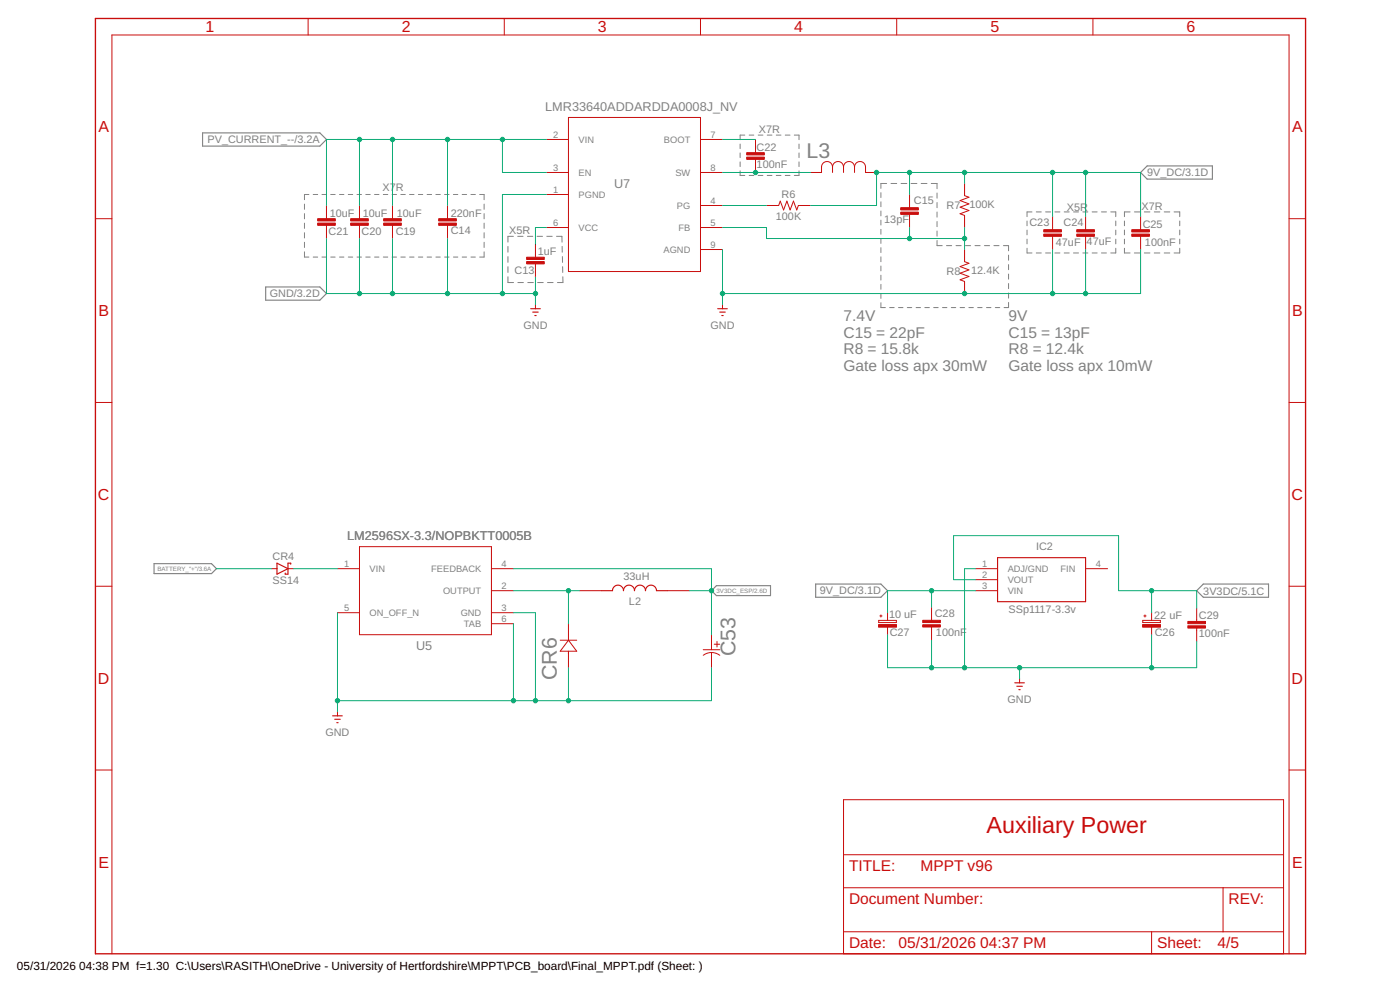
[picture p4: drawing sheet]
<svg xmlns="http://www.w3.org/2000/svg" width="420mm" height="297mm" viewBox="0 0 420 297" stroke-linecap="round" stroke-linejoin="round" font-family="sans-serif">
<g fill="none" stroke="#808080" stroke-width=".3">
<path d="M92.7 58.4h-1.3v1.5M94 58.4h1.3M96.6 58.4h1.4M99.3 58.4h1.3M101.9 58.4h1.3M104.5 58.4h1.4M107.1 58.4h1.4M109.8 58.4h1.3M112.4 58.4h1.3M115 58.4h1.4M117.7 58.4h1.3M120.3 58.4h1.3"/>
<path d="M122.9 58.4h1.3M125.6 58.4h1.3M128.2 58.4h1.3M130.8 58.4h1.3M133.4 58.4h1.4M136.1 58.4h1.3M138.7 58.4h1.3M141.3 58.4h1.4M144 58.4h1.3v1.5M222.1 51.3v1.3h1.4M222.1 43.2v1.4M222.1 45.9v1.4"/>
<path d="M222.1 48.6v1.4M223.5 40.5h-1.4v1.4M224.8 40.5h1.4M224.8 52.6h1.4M227.5 40.5h1.5M227.5 52.6h1.5M230.3 40.5h1.4M230.3 52.6h1.4M233 40.5h1.4M233 52.6h1.4M235.7 40.5h1.4M235.7 52.6h1.4"/>
<path d="M238.4 40.5h1.4v1.4M239.8 43.2v1.4M239.8 45.9v1.4M239.8 48.6v1.4M239.8 51.3v1.3h-1.4M264.4 57.8v1.5M266.1 55.1h-1.7v1.4M267.4 55.1h1.7M270.4 55.1h1.7M273.4 55.1h1.8M276.5 55.1h1.7M279.5 55.1h1.7v1.5"/>
<path d="M281.2 57.9v1.6M91.4 75.6v1.5h1.3M91.4 61.2v1.6M91.4 64.1v1.6M91.4 67v1.5M91.4 69.8v1.6M91.4 72.7v1.6M94 77.1h1.3M96.6 77.1h1.4M99.3 77.1h1.3M101.9 77.1h1.3M104.5 77.1h1.4"/>
<path d="M107.1 77.1h1.4M109.8 77.1h1.3M112.4 77.1h1.3M115 77.1h1.4M117.7 77.1h1.3M120.3 77.1h1.3M122.9 77.1h1.3M125.6 77.1h1.3M128.2 77.1h1.3M130.8 77.1h1.3M133.4 77.1h1.4M136.1 77.1h1.3"/>
<path d="M138.7 77.1h1.3M141.3 77.1h1.4M145.3 61.2v1.6M145.3 64.1v1.6M145.3 67v1.5M145.3 69.8v1.6M145.3 72.7v1.6M145.3 75.6v1.5h-1.3M152.4 73.9v1.8M152.4 77v1.7M154.1 70.9h-1.7v1.7M155.4 70.9h1.6"/>
<path d="M158.3 70.9h1.6M161.2 70.9h1.6M164.1 70.9h1.6M167 70.9h1.6l.1 1.7M168.7 73.9v1.8M168.8 77v1.7M264.4 60.6v1.4M264.4 63.3v1.5M264.4 66.1v1.4M264.4 68.8v1.5M264.4 71.6v1.4M264.4 74.3v1.5"/>
<path d="M264.4 77.1v1.4M264.4 79.8v1.5M281.2 60.8v1.5M281.2 63.6v1.6M281.2 66.5v1.5M281.2 69.3v1.6M281.2 72.2v1.5h1.6M284.1 73.7h1.5M286.9 73.7h1.6M289.8 73.7h1.5M292.6 73.7h1.6M295.4 73.7h1.6"/>
<path d="M298.3 73.7h1.5M301.1 73.7h1.6v1.5M302.7 76.5v1.6M302.7 79.4v1.5M308.2 74.5v1.4h1.5M308.2 66.3v1.4M308.2 69v1.5M308.2 71.8v1.4M309.7 63.6h-1.5v1.4M311 63.6h1.5M311 75.9h1.5M313.8 63.6h1.5"/>
<path d="M313.8 75.9h1.5M316.6 63.6h1.5M316.6 75.9h1.5M319.4 63.6h1.5M319.4 75.9h1.5M322.2 63.6h1.5M322.2 75.9h1.5M325 63.6h1.5M325 75.9h1.5M327.8 63.6h1.5M327.8 75.9h1.5M330.6 63.6h1.5"/>
<path d="M330.6 75.9h1.5M333.4 63.6h1.5v1.4M334.9 66.3v1.4M334.9 69v1.5M334.9 71.8v1.4M334.9 74.5v1.4h-1.5M337.5 74.5v1.4h1.7M337.5 66.3v1.4M337.5 69v1.5M337.5 71.8v1.4M339.2 63.6h-1.7v1.4M340.4 63.6h1.7"/>
<path d="M340.4 75.9h1.7M343.4 63.6h1.7M343.4 75.9h1.7M346.4 63.6h1.7M346.4 75.9h1.7M349.4 63.6h1.7M349.4 75.9h1.7M352.4 63.6h1.7v1.4M354.1 74.5v1.4h-1.7M354.1 66.3v1.4M354.1 69v1.5M354.1 71.8v1.4"/>
<path d="M152.4 83v1.8h1.7M152.4 80v1.7M155.4 84.8h1.7M158.4 84.8h1.7M161.4 84.8h1.6M164.3 84.8h1.7M168.8 80l.1 1.7M168.9 83l.1 1.8h-1.7M264.4 90.8v1.5h1.3M264.4 82.6v1.4M264.4 85.3v1.5M264.4 88.1v1.4"/>
<path d="M267 92.3h1.4M269.6 92.3h1.4M272.3 92.3h1.3M274.9 92.3h1.4M277.6 92.3h1.3M280.2 92.3h1.4M282.9 92.3h1.3M285.5 92.3h1.3M288.1 92.3h1.4M290.8 92.3h1.3M293.4 92.3h1.3M296.1 92.3h1.3"/>
<path d="M298.7 92.3h1.3M302.7 82.2v1.6M302.7 85.1v1.5M302.7 87.9v1.6M302.7 90.7v1.6h-1.4"/>
</g>
<path d="M60.8 39.9h35.2l2 1.9-2 2h-35.2zM342.3 51.8l2-2h19.6v3.9h-19.6zM79.7 86.1h16.3l2 2-2 2h-16.3zM46.2 169.1h17.3l1.5 1.5-1.5 1.5h-17.3zM215 175.7h16.2v3h-16.2l-1.5-1.5zM244.8 175.2h19.6l2 2-2 2h-19.6zM359.1 177.2l2-2h19.6v4h-19.6z" fill="none" stroke="#808080" stroke-width=".34"/>
<path d="M28.6 5.5h363.2v280.7h-363.2z" fill="none" stroke="#c90d0c" stroke-width=".4"/>
<g fill="none" stroke="#c90d0c" stroke-width=".3">
<path d="M92.5 5.5v5M151.3 5.5v5M210.2 5.5v5M269.1 5.5v5M328 5.5v5M170.6 35.2h39.6v46.3h-39.6zM164 51.8h6.6M164 58.4h6.6M164 41.8h6.6M210.2 51.8h6.6M210.2 41.8h6.6M226.7 41.8v4"/>
<path d="M226.7 47.8v4M249.9 50.1a1.65 1.65 0 0 1 1.6-1.6 1.65 1.65 0 0 1 1.7 1.6M249.9 50.1a1.65 1.65 0 0 0-1.7-1.6 1.65 1.65 0 0 0-1.7 1.6v1.7h-3.3M249.9 50.1v1.7M253.2 50.1a1.65 1.65 0 0 1 1.6-1.6 1.65 1.65 0 0 1 1.7 1.6M253.2 50.1v1.7M256.5 50.1a1.65 1.65 0 0 1 1.6-1.6 1.65 1.65 0 0 1 1.7 1.6v1.7h3.3M256.5 50.1v1.7M273 58.4v3.9M289.5 55.1v3.6l1.3 .5-2.7 1 2.7 1-2.7 1 2.7 1-2.7 .9 1.4 .5v3.7M28.6 65.6h5M98 61.7v3.9"/>
<path d="M98 67.6v4M107.9 61.7v3.9M107.9 67.6v4M117.8 61.7v3.9M117.8 67.6v4M134.3 61.7v3.9M134.3 67.6v4M160.7 73.2v4M160.7 79.2v3.9M164 68.3h6.6M210.2 61.7h6.6M210.2 68.3h6.6"/>
<path d="M210.2 74.9h6.6M230 61.7h3.7l.5-1.4 1 2.7 1-2.7 .9 2.7 1-2.7 1 2.7 .5-1.3h3.6M273 64.3v4M289.5 74.9v3.6l1.3 .5-2.7 1 2.7 1-2.7 1 2.7 1-2.7 .9 1.4 .6v3.6M315.9 65v3.9M315.9 70.9v4M325.8 65v3.9M325.8 70.9v4M342.3 65v3.9M342.3 70.9v4M386.9 65.6h4.9M160.7 91.4v1.2"/>
<path d="M216.8 91.4v1.2M28.6 120.8h5M386.9 120.8h4.9M28.6 175.9h5M81.5 170.6h1.6M86.4 170.6h1.7M101.3 170.6h6.6M107.9 164h39.6v26.4h-39.6zM147.5 170.6h6.6M147.5 177.2h6.6M173.9 177.2h6.6M200.3 177.2h6.6"/>
<path d="M292.8 170.6h6.6M292.8 177.2h6.6M292.8 173.9h6.6M325.8 170.6h6.6M386.9 175.9h4.9M101.3 183.8h6.6M147.5 183.8h6.6M147.5 187.1h6.6M168.1 192.1h5M170.6 187.1v5M170.6 195.4v4.9M170.6 192.1l2.5 3.3h-5z"/>
<path d="M211.1 196.6a4.1 4.1 0 0 1 4.9 0M211.1 194.9h4.9M213.5 190.4v4.5M213.5 195.8v4.5M214.4 193.3h1.6M215.2 192.5v1.6M263.7 187.5h5.3v.6h-5.3zM263.7 186.1h5.3v.7h-5.3zM264.1 184.8h.6M264.4 184.5v.6M266.4 183.8v2.3M266.4 188.1v2.3"/>
<path d="M279.6 182.2v3.9M279.6 188.1v4M343 187.5h5.2v.6h-5.2zM343 186.1h5.2v.7h-5.2zM343.3 184.8h.7M343.6 184.5v.6M345.6 183.8v2.3M345.6 188.1v2.3M359.1 182.5v4M359.1 188.4v4M101.3 213.5v1.3M306 203.6v1.3"/>
<path d="M28.6 231h5M253.2 239.9h132v46.3h-132zM386.9 231h4.9M253.2 256.5h132M253.2 266.4h132M253.2 279.6h132M345.6 279.6v6.6M367.1 266.4v13.2M33.6 286.2v-275.7h353.3v275.7"/>
</g>
<g fill="#c90d0c" stroke="#c90d0c" stroke-width=".3">
<path d="M115.1 66.9h5.3v.7h-5.3z"/>
<path d="M115.1 65.6h5.3v.7h-5.3z"/>
<path d="M105.2 66.9h5.3v.7h-5.3z"/>
<path d="M105.2 65.6h5.3v.7h-5.3z"/>
<path d="M95.3 66.9h5.3v.7h-5.3z"/>
<path d="M95.3 65.6h5.3v.7h-5.3z"/>
<path d="M158.1 78.5h5.2v.7h-5.2z"/>
<path d="M158.1 77.2h5.2v.7h-5.2z"/>
<path d="M131.7 66.9h5.2v.7h-5.2z"/>
<path d="M131.7 65.6h5.2v.7h-5.2z"/>
<path d="M224.1 47.1h5.3v.7h-5.3z"/>
<path d="M224.1 45.8h5.3v.7h-5.3z"/>
<path d="M270.3 63.6h5.3v.7h-5.3z"/>
<path d="M270.3 62.3h5.3v.7h-5.3z"/>
<path d="M313.2 70.2h5.3v.7h-5.3z"/>
<path d="M313.2 68.9h5.3v.7h-5.3z"/>
<path d="M323.2 70.2h5.2v.7h-5.2z"/>
<path d="M323.2 68.9h5.2v.7h-5.2z"/>
<path d="M339.7 70.2h5.3v.7h-5.3z"/>
<path d="M339.7 68.9h5.3v.7h-5.3z"/>
<path d="M276.9 187.5h5.3v.6h-5.3z"/>
<path d="M276.9 186.1h5.3v.7h-5.3z"/>
<path d="M356.5 187.8h5.3v.6h-5.3z"/>
<path d="M356.5 186.5h5.3v.6h-5.3z"/>
</g>
<g fill="none" stroke="#c90d0c" stroke-width=".34">
<path d="M159.3 92.6h2.9M159.9 93.6h1.6M160.5 94.7h.4M215.4 92.6h2.9M216 93.6h1.7M216.6 94.7h.4M83.1 169l3.3 1.6-3.3 1.7zM87.2 169.3v-.3h-.8v3.3h-.8v-.4M180.5 177.2h3.3a1.65 1.65 0 0 1 1.7-1.6 1.65 1.65 0 0 1 1.6 1.6 1.65 1.65 0 0 1 1.7-1.6 1.65 1.65 0 0 1 1.6 1.6 1.65 1.65 0 0 1 1.7-1.6 1.65 1.65 0 0 1 1.6 1.6 1.65 1.65 0 0 1 1.7-1.6 1.65 1.65 0 0 1 1.6 1.6h3.3M299.4 167.3h26.4v13.2h-26.4zM99.8 214.8h2.9M100.5 215.8h1.6"/>
<path d="M101.1 216.8h.4M304.5 204.9h2.9M305.2 205.9h1.6M305.8 206.9h.4"/>
</g>
<g fill="#c90d0c" stroke="#c90d0c" stroke-width=".3">
<path d="M343 187.5h5.2v.6h-5.2z" fill-rule="evenodd"/>
<path d="M263.7 187.5h5.3v.6h-5.3z" fill-rule="evenodd"/>
</g>
<g fill="none" stroke="#0dab76" stroke-width=".3">
<path d="M107.9 41.8v19.9M117.8 41.8v19.9M134.3 41.8v19.9M150.8 41.8v10h13.2M164 58.4h-13.2v29.7M164 41.8h-66v19.9M216.8 51.8h26.4M216.8 41.8h9.9M273 51.8v6.6M289.5 51.8v3.3M315.9 51.8v13.2M325.8 51.8v13.2"/>
<path d="M98 71.6v16.5h62.7M107.9 71.6v16.5M117.8 71.6v16.5M134.3 71.6v16.5M164 68.3h-3.3v4.9M216.8 74.9v16.5M216.8 68.3h13.2v3.3h59.5M216.8 61.7h13.2M243.2 61.7h19.9v-9.9h79.2v13.2M273 68.3v3.3M289.5 68.3v6.6M315.9 74.9v13.2"/>
<path d="M325.8 74.9v13.2M342.3 74.9v13.2h-125.5M160.7 83.1v8.3M65 170.6h16.5M88.1 170.6h13.2M154.1 170.6h59.4v19.8M154.1 177.2h19.8M170.6 177.2v9.9M206.9 177.2h6.6M279.6 177.2v5M292.8 177.2h-26.4v6.6M292.8 173.9h-6.6v-13.2h49.5v16.5h23.4v5.3"/>
<path d="M292.8 170.6h-3.3v29.7M345.6 177.2v6.6M101.3 183.8v29.7M154.1 183.8h6.6v26.4M154.1 187.1v23.1M266.4 190.4v9.9h92.7v-7.9M279.6 192.1v8.2M345.6 190.4v9.9M170.6 200.3v9.9M213.5 200.3v9.9h-112.2M306 200.3v3.3"/>
</g>
<g fill="#0dab76" stroke="#0dab76" stroke-width=".3">
<circle cx="216.8" cy="88.1" r=".66"/>
<circle cx="289.5" cy="88.1" r=".66"/>
<circle cx="315.9" cy="88.1" r=".66"/>
<circle cx="325.8" cy="88.1" r=".66"/>
<circle cx="345.6" cy="200.3" r=".66"/>
<circle cx="279.6" cy="200.3" r=".66"/>
<circle cx="306" cy="200.3" r=".66"/>
<circle cx="289.5" cy="200.3" r=".66"/>
<circle cx="101.3" cy="210.2" r=".66"/>
<circle cx="160.7" cy="210.2" r=".66"/>
<circle cx="170.6" cy="210.2" r=".66"/>
<circle cx="154.1" cy="210.2" r=".66"/>
<circle cx="160.7" cy="88.1" r=".66"/>
<circle cx="150.8" cy="88.1" r=".66"/>
<circle cx="117.8" cy="88.1" r=".66"/>
<circle cx="107.9" cy="88.1" r=".66"/>
<circle cx="134.3" cy="88.1" r=".66"/>
<circle cx="226.7" cy="51.8" r=".66"/>
<circle cx="273" cy="71.6" r=".66"/>
<circle cx="289.5" cy="71.6" r=".66"/>
<circle cx="345.6" cy="177.2" r=".66"/>
<circle cx="273" cy="51.8" r=".66"/>
<circle cx="289.5" cy="51.8" r=".66"/>
<circle cx="315.9" cy="51.8" r=".66"/>
<circle cx="325.8" cy="51.8" r=".66"/>
<circle cx="263.1" cy="51.8" r=".66"/>
<circle cx="279.6" cy="177.2" r=".66"/>
<circle cx="170.6" cy="177.2" r=".66"/>
<circle cx="213.5" cy="177.2" r=".66"/>
<circle cx="150.8" cy="41.8" r=".66"/>
<circle cx="134.3" cy="41.8" r=".66"/>
<circle cx="117.8" cy="41.8" r=".66"/>
<circle cx="107.9" cy="41.8" r=".66"/>
</g>
<text font-size="7" fill="#c90d0c" x="296.1" y="249.9">Auxiliary Power</text>
<g font-size="6.4" fill="#808080">
<text x="242.1" y="47.4">L3</text>
<text x="220.8" y="196.8" transform="rotate(-90 220.8 196.8)">C53</text>
<text x="167.1" y="204" transform="rotate(-90 167.1 204)">CR6</text>
</g>
<g font-size="4.8" fill="#c90d0c">
<text x="61.7" y="9.7">1</text>
<text x="120.6" y="9.7">2</text>
<text x="179.5" y="9.7">3</text>
<text x="238.3" y="9.7">4</text>
<text x="297.2" y="9.7">5</text>
<text x="356.1" y="9.7">6</text>
<text x="29.5" y="39.8">A</text>
<text x="387.8" y="39.8">A</text>
<text x="29.5" y="94.9">B</text>
<text x="387.8" y="94.9">B</text>
<text x="29.4" y="150">C</text>
<text x="387.6" y="150">C</text>
<text x="29.4" y="205.2">D</text>
<text x="387.6" y="205.2">D</text>
<text x="29.5" y="260.3">E</text>
<text x="387.8" y="260.3">E</text>
</g>
<g font-size="4.7" fill="#808080">
<text x="253.2" y="96.3">7.4V</text>
<text x="253.2" y="101.3">C15 = 22pF</text>
<text x="302.7" y="96.3">9V</text>
<text x="302.7" y="101.3">C15 = 13pF</text>
<text x="253.2" y="106.2">R8 = 15.8k</text>
<text x="302.7" y="106.2">R8 = 12.4k</text>
<text x="253.2" y="111.2">Gate loss apx 30mW</text>
<text x="302.7" y="111.2">Gate loss apx 10mW</text>
</g>
<g font-size="4.7" fill="#c90d0c">
<text x="254.8" y="261.4">TITLE:</text>
<text x="276.3" y="261.4">MPPT v96</text>
<text x="254.8" y="271.3">Document Number:</text>
<text x="368.7" y="271.3">REV:</text>
<text x="254.8" y="284.5">Date:</text>
<text x="269.7" y="284.5">05/31/2026</text>
<text x="294.2" y="284.5">04:37 PM</text>
<text x="347.3" y="284.5">Sheet:</text>
<text x="365.4" y="284.5">4/5</text>
</g>
<g font-size="3.8" fill="#808080">
<text x="163.6" y="33.3">LMR33640ADDARDDA0008J_NV</text>
<text x="184.3" y="56.4">U7</text>
<text x="104.2" y="162.1">LM2596SX-3.3/NOPBKTT0005B</text>
<text x="124.8" y="195.1">U5</text>
</g>
<g font-size="3.5">
<text x="5.1" y="290.9">05/31/2026</text>
<text x="23.8" y="290.9">04:38 PM f=1.30 C:\Users\RASITH\OneDrive - University of Hertfordshire\MPPT\PCB_board\Final_MPPT.pdf (Sheet: )</text>
</g>
<g font-size="3.3" fill="#808080">
<text x="227.7" y="39.9">X7R</text>
<text x="62.3" y="43">PV_CURRENT_--/3.2A</text>
<text x="227.1" y="45.2">C22</text>
<text x="227.1" y="50.4">100nF</text>
<text x="344.3" y="52.9">9V_DC/3.1D</text>
<text x="114.8" y="57.4">X7R</text>
<text x="234.6" y="59.5">R6</text>
<text x="99" y="65">10uF</text>
<text x="108.9" y="65">10uF</text>
<text x="119.1" y="65">10uF</text>
<text x="135.3" y="65">220nF</text>
<text x="274.3" y="61.3">C15</text>
<text x="284.1" y="62.8">R7</text>
<text x="290.9" y="62.5">100K</text>
<text x="320.2" y="63.3">X5R</text>
<text x="342.6" y="63">X7R</text>
<text x="98.6" y="70.6">C21</text>
<text x="108.5" y="70.6">C20</text>
<text x="118.8" y="70.6">C19</text>
<text x="135.3" y="70.2">C14</text>
<text x="152.8" y="70.2">X5R</text>
<text x="232.8" y="66.1">100K</text>
<text x="265.4" y="66.9">13pF</text>
<text x="309" y="67.9">C23</text>
<text x="319.2" y="67.9">C24</text>
<text x="343" y="68.3">C25</text>
<text x="161.4" y="76.5">1uF</text>
<text x="316.9" y="73.9">47uF</text>
<text x="326.1" y="73.6">47uF</text>
<text x="343.6" y="73.9">100nF</text>
<text x="154.4" y="82.1">C13</text>
<text x="284.1" y="82.6">R8</text>
<text x="291.5" y="82.3">12.4K</text>
<text x="80.9" y="89.2">GND/3.2D</text>
<text x="157.1" y="98.6">GND</text>
<text x="213.2" y="98.6">GND</text>
<text x="310.9" y="165.2">IC2</text>
<text x="81.8" y="168.1">CR4</text>
<text x="187.1" y="173.9">33uH</text>
<text x="81.8" y="175.1">SS14</text>
<text x="246" y="178.4">9V_DC/3.1D</text>
<text x="361.1" y="178.4">3V3DC/5.1C</text>
<text x="188.8" y="181.5">L2</text>
<text x="266.8" y="185.5">10 uF</text>
<text x="280.6" y="185.1">C28</text>
<text x="302.7" y="183.8">SSp1117-3.3v</text>
<text x="346.4" y="185.8">22 uF</text>
<text x="359.8" y="185.8">C29</text>
<text x="267" y="190.8">C27</text>
<text x="280.9" y="190.8">100nF</text>
<text x="346.6" y="190.8">C26</text>
<text x="359.8" y="191.1">100nF</text>
<text x="302.3" y="210.9">GND</text>
<text x="97.6" y="220.8">GND</text>
</g>
<g font-size="2.8" fill="#808080">
<text x="166" y="41.4">2</text>
<text x="213.3" y="41.4">7</text>
<text x="173.6" y="42.8">VIN</text>
<text x="199.3" y="42.9">BOOT</text>
<text x="166" y="51.3">3</text>
<text x="173.6" y="52.8">EN</text>
<text x="202.7" y="52.8">SW</text>
<text x="213.3" y="51.3">8</text>
<text x="166" y="57.9">1</text>
<text x="173.6" y="59.4">PGND</text>
<text x="203.2" y="62.7">PG</text>
<text x="213.3" y="61.2">4</text>
<text x="166" y="67.8">6</text>
<text x="173.6" y="69.3">VCC</text>
<text x="203.6" y="69.3">FB</text>
<text x="213.3" y="67.8">5</text>
<text x="199.1" y="75.9">AGND</text>
<text x="213.3" y="74.4">9</text>
<text x="103.3" y="170.2">1</text>
<text x="110.9" y="171.6">VIN</text>
<text x="129.4" y="171.6">FEEDBACK</text>
<text x="150.5" y="170.2">4</text>
<text x="294.8" y="170.2">1</text>
<text x="294.8" y="173.5">2</text>
<text x="302.4" y="171.6">ADJ/GND</text>
<text x="318.2" y="171.6">FIN</text>
<text x="328.8" y="170.2">4</text>
<text x="133" y="178.2">OUTPUT</text>
<text x="150.5" y="176.8">2</text>
<text x="294.8" y="176.8">3</text>
<text x="302.4" y="174.9">VOUT</text>
<text x="302.4" y="178.2">VIN</text>
<text x="103.3" y="183.4">5</text>
<text x="110.9" y="184.8">ON_OFF_N</text>
<text x="138.3" y="184.8">GND</text>
<text x="150.5" y="183.4">3</text>
<text x="139.2" y="188.1">TAB</text>
<text x="150.5" y="186.7">6</text>
</g>
<g font-size="1.9" fill="#808080">
<text x="47.3" y="171.3">BATTERY_&quot;+&quot;/3.6A</text>
<text x="215" y="177.9">3V3DC_ESP/2.6D</text>
</g>
</svg>
